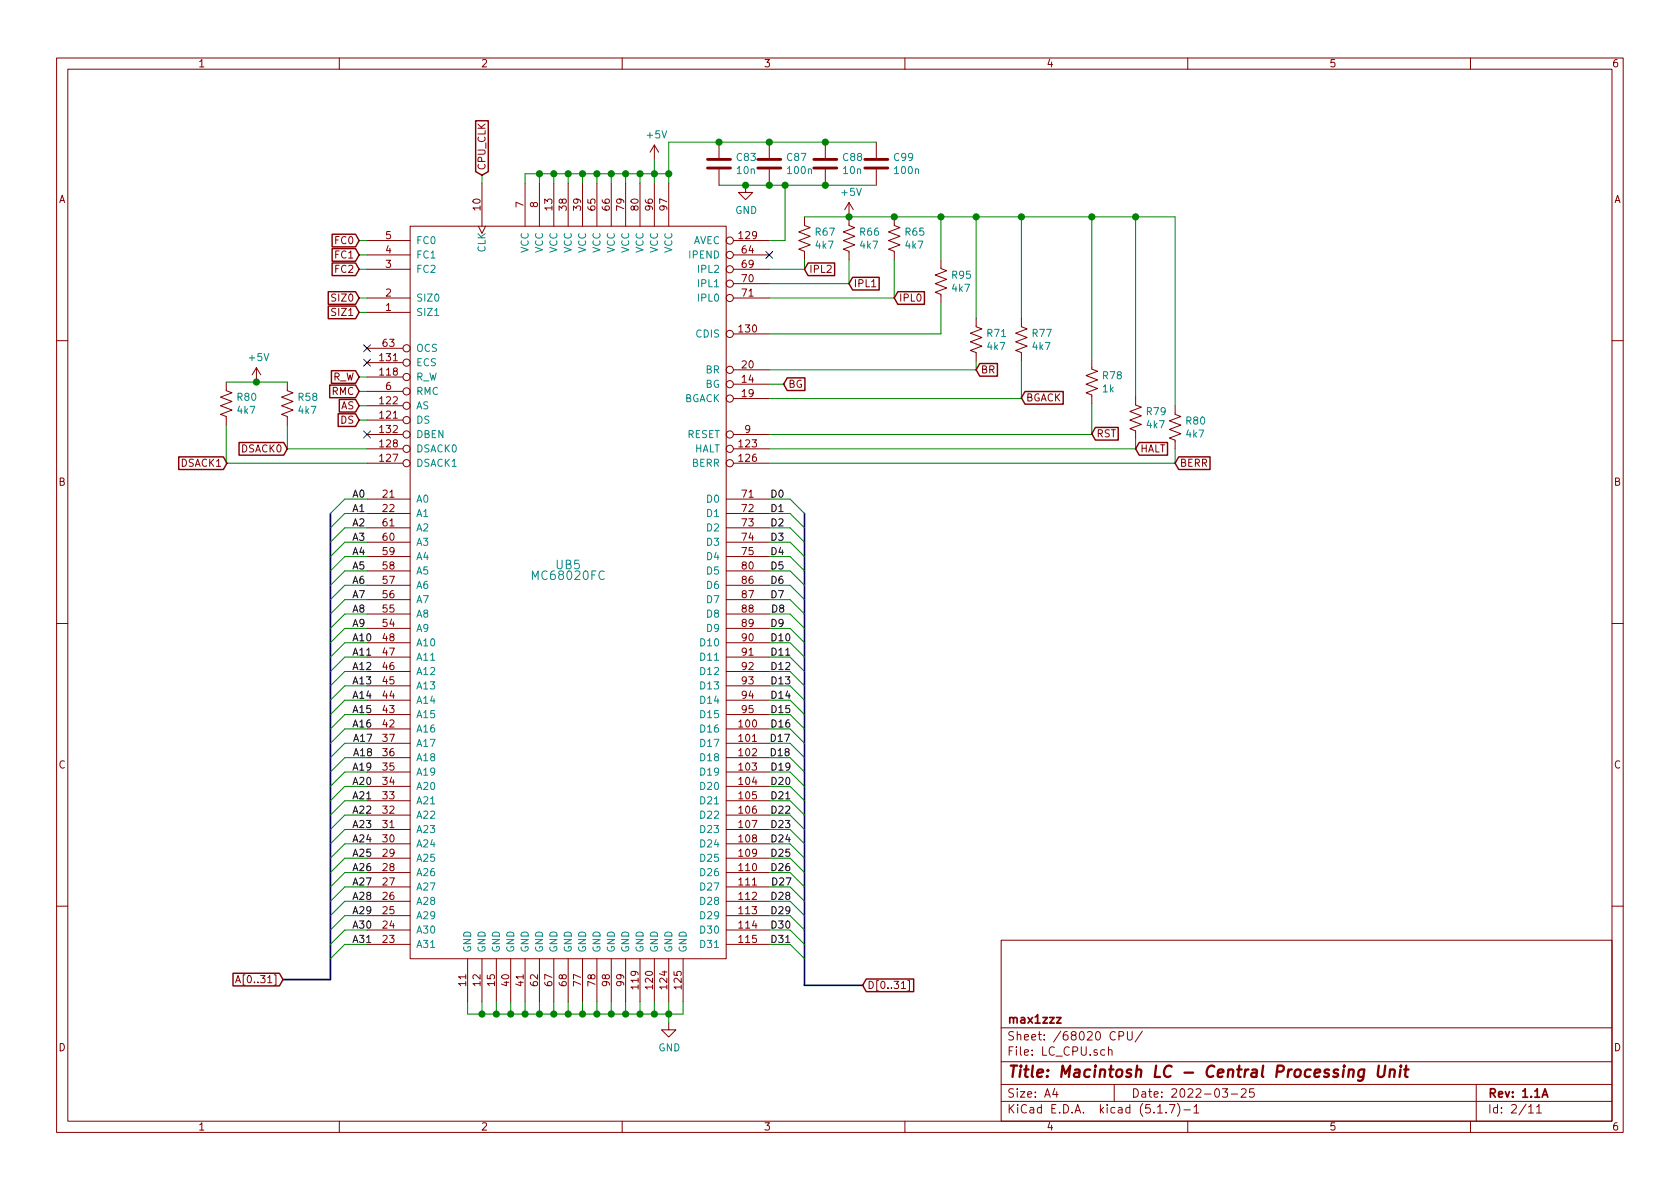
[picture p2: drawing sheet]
<svg xmlns="http://www.w3.org/2000/svg" width="297mm" height="210mm" viewBox="0 0 297 210" stroke-linecap="round" stroke-linejoin="round" font-family="sans-serif">
<g fill="none" stroke="#840000" stroke-width=".18">
<path d="M10 10.3h277v189.9h-277zM12 12.2h273v186.1h-273zM60 10.3v1.9M110 10.3v1.9M160 10.3v1.9M210 10.3v1.9M260 10.3v1.9M72.5 40h55.9v129.5h-55.9zM84.6 40l.6 1.3 .7-1.3M85.2 32.4v7.6M92.8 32.4v7.6M95.4 32.4v7.6"/>
<path d="M97.9 32.4v7.6M100.5 32.4v7.6M103 32.4v7.6M105.5 32.4v7.6M108.1 32.4v7.6M110.6 32.4v7.6M113.2 32.4v7.6M115.7 25.6l-.8 1.3M115.7 25.6v2.6M115.7 32.4v7.6M115.7 25.6l.8 1.3M118.2 32.4v7.6"/>
<path d="M127.1 25.1v2.8M127.1 30v2.8M131.8 32.8v1.2h1.3l-1.3 1.3-1.2-1.3h1.2M136 25.1v2.8M136 30v2.8M142.2 38.3v1.6l1.1 .4-2.1 .7 2.1 .8-2.1 .7 2.1 .8-2.1 .8 1 .3v1.6M145.9 25.1v2.8M145.9 30v2.8M150.1 35.8v4.1l1 .4-2 .7 2 .8-2 .7 2 .8-2 .8 1 .3v1.6M150.1 35.8l-.7 1.3M150.1 35.8l.8 1.3M154.9 25.1v2.8"/>
<path d="M154.9 30v2.8M158.1 38.3v1.6l1 .4-2 .7 2 .8-2 .7 2 .8-2 .8 1 .3v1.6M64.9 55.2h7.6M64.9 42.5h7.6M64.9 52.7h7.6M64.9 47.6h7.6M64.9 45.1h7.6M129.7 42.5h6.3M129.7 59h6.3M129.7 52.7h6.3M129.7 47.6h6.3M129.7 45.1h6.3"/>
<path d="M129.7 50.2h6.3M154.1 50.7h.7M166.4 46v1.5l1 .4-2 .7 2 .8-2 .8 2 .7-2 .8 1 .4v1.5M172.6 56.3v1.5l1 .4-2 .7 2 .8-2 .7 2 .8-2 .8 1 .4v1.5M180.6 56.3v1.5l1 .4-2 .7 2 .8-2 .7 2 .8-2 .8 1 .4v1.5M10 60.2h2M40 67.6v1.5l1 .4-2 .7 2 .8-2 .7 2 .8-2 .8 1 .4v1.5M45.3 65l-.7 1.3M45.3 65v2.6M45.3 65l.8 1.3M50.8 67.6v1.5l1 .4-2 .7 2 .8-2 .7 2 .8-2 .8 1 .4v1.5M64.9 66.7h6.3"/>
<path d="M64.9 74.3h6.3M64.9 71.7h6.3M64.9 79.4h6.3M64.9 64.1h6.3M64.9 76.8h6.3M64.9 69.2h6.3M64.9 61.6h6.3M129.7 79.4h6.3M129.7 76.8h6.3M129.7 67.9h6.3M129.7 70.5h6.3M129.7 65.4h6.3"/>
<path d="M193 63.7v1.6l1.1 .4-2.1 .7 2.1 .8-2.1 .7 2.1 .8-2.1 .8 1 .3v1.6M200.8 70.1v1.5l1 .4-2 .8 2 .7-2 .8 2 .8-2 .7 1 .4v1.5M207.8 71.7v1.6l1 .4-2 .7 2 .8-2 .7 2 .8-2 .8 1 .3v1.6M285 60.2h2M64.9 81.9h6.3M64.9 88.3h7.6M64.9 90.8h7.6M64.9 98.4h7.6M64.9 95.9h7.6M64.9 93.3h7.6M128.4 88.3h7.6M128.4 90.8h7.6"/>
<path d="M128.4 98.4h7.6M128.4 95.9h7.6M128.4 93.3h7.6M129.7 81.9h6.3M10 110.3h2M64.9 118.7h7.6M64.9 116.2h7.6M64.9 113.7h7.6M64.9 111.1h7.6M64.9 108.6h7.6M64.9 106h7.6M64.9 103.5h7.6"/>
<path d="M64.9 101h7.6M128.4 118.7h7.6M128.4 116.2h7.6M128.4 113.7h7.6M128.4 111.1h7.6M128.4 108.6h7.6M128.4 106h7.6M128.4 103.5h7.6M128.4 101h7.6M285 110.3h2M64.9 128.9h7.6M64.9 131.4h7.6"/>
<path d="M64.9 134h7.6M64.9 136.5h7.6M64.9 139.1h7.6M64.9 126.4h7.6M64.9 123.8h7.6M64.9 121.3h7.6M128.4 128.9h7.6M128.4 131.4h7.6M128.4 134h7.6M128.4 136.5h7.6M128.4 139.1h7.6M128.4 126.4h7.6"/>
<path d="M128.4 123.8h7.6M128.4 121.3h7.6M64.9 141.6h7.6M64.9 144.1h7.6M64.9 146.7h7.6M64.9 149.2h7.6M64.9 151.8h7.6M64.9 154.3h7.6M64.9 156.8h7.6M64.9 159.4h7.6M128.4 141.6h7.6M128.4 144.1h7.6"/>
<path d="M128.4 146.7h7.6M128.4 149.2h7.6M128.4 151.8h7.6M128.4 154.3h7.6M128.4 156.8h7.6M128.4 159.4h7.6M10 160.2h2M41.7 173.8l.4-1.3 .4 1.3M41.8 173.4h.6M64.9 161.9h7.6M64.9 164.5h7.6M64.9 167h7.6"/>
<path d="M82.7 169.5v7.7M85.2 169.5v7.7M87.8 169.5v7.7M90.3 169.5v7.7M92.8 169.5v7.7M95.4 169.5v7.7M97.9 169.5v7.7M100.5 169.5v7.7M103 169.5v7.7M105.5 169.5v7.7M108.1 169.5v7.7M110.6 169.5v7.7"/>
<path d="M113.2 169.5v7.7M115.7 169.5v7.7M118.2 169.5v7.7M120.8 169.5v7.7M128.4 161.9h7.6M128.4 164.5h7.6M128.4 167h7.6M159.4 174.8h.7M160.5 173.4h.3v1.8h-.3M177 166.3h108v32h-108zM285 160.2h2M60 198.3v1.9"/>
<path d="M110 198.3v1.9M118.2 180.8v1.3h1.3l-1.3 1.3-1.2-1.3h1.2M160 198.3v1.9M177 194.8h108M177 191.8h108M177 187.8h108M177 181.8h108M186.5 192.5l-.4 1h1M186.8 193v1M195.3 185.7l-.4-.1-.3 .3 .1 .6 .2 .1 .4-.1M196 185.7l.2-.1 .3 .1 .1 .9M196 185.1v1.5"/>
<path d="M197 191.8v3M197.8 183.2l.8-.1 .1-.2-.1-.3-.2-.2h-.6v1.5M199.3 182.4v1.2l.3 .3 .5-.1 .1-1.4M202 182.3l-1.3 2M204.7 196.8h.8M206.2 196.7v.1M206.8 195.3h.9l-.6 1.5M208.2 195.1a1.71 1.71 0 0 1 0 2.3M209.3 196.3h1.2M210 198.3v1.9M211.1 195.8l.4-.5v1.5M211.1 196.8h.9"/>
<path d="M216.1 192.5h.9l-.4 .6 .4 .1v.7l-.2 .1-.7-.1M217.7 193.5h1.1M219.5 192.7l.2-.2h.3l.3 .2v.3v.2l-.9 .8h.9M221.7 192.5h-.7l-.1 .7 .2-.1 .5 .1 .2 .2-.1 .5-.2 .1-.6-.1M260 198.3v1.9M261 191.8v6.5M270.3 195.8l.4-.5v1.5M270.3 196.8h.8M271.7 195.8l.4-.5v1.5M271.7 196.8h.8"/>
<circle cx="129" cy="45.1" r=".63"/>
<circle cx="129" cy="47.6" r=".63"/>
<circle cx="129" cy="42.5" r=".63"/>
<circle cx="129" cy="59" r=".63"/>
<circle cx="129" cy="50.2" r=".63"/>
<circle cx="129" cy="52.7" r=".63"/>
<circle cx="71.9" cy="66.7" r=".63"/>
<circle cx="71.9" cy="76.8" r=".63"/>
<circle cx="71.9" cy="64.1" r=".63"/>
<circle cx="71.9" cy="61.6" r=".63"/>
<circle cx="71.9" cy="71.7" r=".63"/>
<circle cx="71.9" cy="79.4" r=".63"/>
<circle cx="71.9" cy="69.2" r=".63"/>
<circle cx="71.9" cy="74.3" r=".63"/>
<circle cx="129" cy="76.8" r=".63"/>
<circle cx="129" cy="65.4" r=".63"/>
<circle cx="129" cy="79.4" r=".63"/>
<circle cx="129" cy="67.9" r=".63"/>
<circle cx="129" cy="70.5" r=".63"/>
<circle cx="71.9" cy="81.9" r=".63"/>
<circle cx="129" cy="81.9" r=".63"/>
</g>
<path d="M186.8 179.9h.8l-.8 1h.8M272.7 194l.5-1.5 .5 1.5M272.8 193.6h.7" fill="none" stroke="#840000" stroke-width=".3"/>
<path d="M238.5 189.3a.52 .52 0 0 1 .9 .1l-.2 1M241.2 189.2a.68 .68 0 0 0-1 .3v.8l.3 .1 .5-.1M241.2 189.1l-.2 1.6a.62 .62 0 0 1-.9 .3M243.8 188.4l-.2 1.7 .1 .2a.66 .66 0 0 0 1-.2l.2-1.7M245.8 189.3a.52 .52 0 0 1 .8 .1l-.1 1M245.8 189.1l-.2 1.3M247.6 189.1l-.2 1.3M247.7 188.4v.2M248.3 189.1h.7M248.6 188.4l-.2 1.8 .1 .1 .4 .1" fill="none" stroke="#840000" stroke-width=".41"/>
<path d="M125.1 29.7h4.1M125.1 28.2h4.1M134 29.7h4M134 28.2h4M143.9 29.7h4.1M143.9 28.2h4.1M152.9 29.7h4.1M152.9 28.2h4.1" fill="none" stroke="#840000" stroke-width=".51"/>
<path d="M76.9 55.8h.7" fill="none" stroke="#008484" stroke-width=".18"/>
<path d="M58.4 90.8v82.4h-8.4M142.2 90.8v83.4h10.3" fill="none" stroke="#000084" stroke-width=".3"/>
<g fill="none" stroke="#008400" stroke-width=".18">
<path d="M85.2 31v1.4M95.4 30.7v1.7M97.9 30.7v1.7M100.5 30.7v1.7M103 30.7v1.7M105.5 30.7v1.7M108.1 30.7v1.7M110.6 30.7v1.7M113.2 30.7v1.7M115.7 28.2v4.2M118.2 30.7h-25.4v1.7M127.1 32.8h27.8"/>
<path d="M138.8 32.8v9.7h-2.8M142.2 38.3h65.6v33.4M154.9 25.1h-36.7v7.3M166.4 38.3v7.7M172.6 38.3v18M180.6 38.3v18M193 38.3v25.4M200.8 38.3v31.8M63.5 42.5h1.4M63.5 45.1h1.4M63.5 47.6h1.4M63.5 52.7h1.4"/>
<path d="M63.5 55.2h1.4M142.2 46v1.6h-6.2M150.1 46v4.2h-14.1M158.1 46v6.7h-22.1M166.4 53.6v5.4h-30.4M40 75.2v6.7h24.9M40 67.6h10.8M50.8 75.2v4.2h14.1M63.5 66.7h1.4M63.5 69.2h1.4M63.5 71.7h1.4M63.5 74.3h1.4"/>
<path d="M136 67.9h2.6M172.6 63.9v1.5h-36.6M180.6 63.9v6.6h-44.6M193 71.4v5.4h-57M200.8 77.7v1.7h-64.8M207.8 79.4v2.5h-71.8M64.9 90.8h-3.9l-2.6 2.5M64.9 93.3h-3.9l-2.6 2.6M64.9 95.9h-3.9l-2.6 2.5M64.9 98.4h-3.9l-2.6 2.6M64.9 88.3h-3.9l-2.6 2.5M136 90.8h3.7l2.5 2.5"/>
<path d="M136 93.3h3.7l2.5 2.6M136 95.9h3.7l2.5 2.5M136 98.4h3.7l2.5 2.6M136 88.3h3.7l2.5 2.5M64.9 106h-3.9l-2.6 2.6M64.9 101h-3.9l-2.6 2.5M64.9 103.5h-3.9l-2.6 2.5M64.9 108.6h-3.9l-2.6 2.5M64.9 111.1h-3.9l-2.6 2.6M64.9 113.7h-3.9l-2.6 2.5M64.9 116.2h-3.9l-2.6 2.5M64.9 118.7h-3.9l-2.6 2.6"/>
<path d="M136 106h3.7l2.5 2.6M136 101h3.7l2.5 2.5M136 103.5h3.7l2.5 2.5M136 108.6h3.7l2.5 2.5M136 111.1h3.7l2.5 2.6M136 113.7h3.7l2.5 2.5M136 116.2h3.7l2.5 2.5M136 118.7h3.7l2.5 2.6M64.9 131.4h-3.9l-2.6 2.6M64.9 128.9h-3.9l-2.6 2.5M64.9 134h-3.9l-2.6 2.5M64.9 136.5h-3.9l-2.6 2.6"/>
<path d="M64.9 139.1h-3.9l-2.6 2.5M64.9 126.4h-3.9l-2.6 2.5M64.9 121.3h-3.9l-2.6 2.5M64.9 123.8h-3.9l-2.6 2.6M136 131.4h3.7l2.5 2.6M136 128.9h3.7l2.5 2.5M136 134h3.7l2.5 2.5M136 136.5h3.7l2.5 2.6M136 139.1h3.7l2.5 2.5M136 126.4h3.7l2.5 2.5M136 121.3h3.7l2.5 2.5M136 123.8h3.7l2.5 2.6"/>
<path d="M64.9 146.7h-3.9l-2.6 2.5M64.9 144.1h-3.9l-2.6 2.6M64.9 141.6h-3.9l-2.6 2.5M64.9 149.2h-3.9l-2.6 2.6M64.9 151.8h-3.9l-2.6 2.5M64.9 154.3h-3.9l-2.6 2.5M64.9 156.8h-3.9l-2.6 2.6M64.9 159.4h-3.9l-2.6 2.5M136 146.7h3.7l2.5 2.5M136 144.1h3.7l2.5 2.6M136 141.6h3.7l2.5 2.5M136 149.2h3.7l2.5 2.6"/>
<path d="M136 151.8h3.7l2.5 2.5M136 154.3h3.7l2.5 2.5M136 156.8h3.7l2.5 2.6M136 159.4h3.7l2.5 2.5M64.9 167h-3.9l-2.6 2.5M64.9 164.5h-3.9l-2.6 2.5M64.9 161.9h-3.9l-2.6 2.6M82.7 177.2v2.1h38.1v-2.1M85.2 177.2v2.1M87.8 177.2v2.1M90.3 177.2v2.1M92.8 177.2v2.1"/>
<path d="M95.4 177.2v2.1M97.9 177.2v2.1M100.5 177.2v2.1M103 177.2v2.1M105.5 177.2v2.1M108.1 177.2v2.1M110.6 177.2v2.1M113.2 177.2v2.1M115.7 177.2v2.1M118.2 177.2v3.6M136 167h3.7l2.5 2.5M136 164.5h3.7l2.5 2.5"/>
<path d="M136 161.9h3.7l2.5 2.6"/>
</g>
<g fill="none" stroke="#840000" stroke-width=".25">
<path d="M84.1 21.4h2.2v8.9l-1.1 .7-1.1-.7zM58 54.1h4.9l.6 1.1-.6 1.2h-4.9zM58 51.6h4.9l.6 1.1-.6 1.1h-4.9zM58.7 46.5h4.2l.6 1.1-.6 1.1h-4.2zM58.7 44h4.2l.6 1.1-.6 1.1h-4.2zM58.7 41.4h4.2l.6 1.1-.6 1.2h-4.2zM142.9 46.5h4.7v2.2h-4.7l-.7-1.1zM150.7 49h4.7v2.3h-4.7l-.6-1.1zM158.7 51.6h4.7v2.2h-4.7l-.6-1.1zM42.3 78.3h7.9l.6 1.1-.6 1.1h-7.9zM58.3 68.1h4.6l.6 1.1-.6 1.1h-4.6zM58.6 65.6h4.3l.6 1.1-.6 1.1h-4.3z"/>
<path d="M59.8 73.2h3.1l.6 1.1-.6 1.1h-3.1zM60 70.6h2.9l.6 1.1-.6 1.2h-2.9zM139.2 66.8h3.1v2.3h-3.1l-.6-1.2zM173.2 64.3h3.2v2.2h-3.2l-.6-1.1zM181.2 69.2h6.8v2.3h-6.8l-.6-1.1zM193.7 75.6h4v2.2h-4l-.7-1.1zM201.4 78.3h5v2.2h-5l-.6-1.1zM31.6 80.8h7.9l.6 1.1-.6 1.1h-7.9zM208.4 80.8h5.5v2.2h-5.5l-.6-1.1zM41.2 172.1h8.2l.6 1.1-.6 1.1h-8.2zM153.2 173.1h8.3v2.3h-8.3l-.7-1.2z"/>
</g>
<g fill="#008400" stroke="#008400" stroke-width=".25">
<circle cx="200.8" cy="38.3" r=".51"/>
<circle cx="90.3" cy="179.3" r=".51"/>
<circle cx="95.4" cy="30.7" r=".51"/>
<circle cx="158.1" cy="38.3" r=".51"/>
<circle cx="97.9" cy="179.3" r=".51"/>
<circle cx="115.7" cy="179.3" r=".51"/>
<circle cx="97.9" cy="30.7" r=".51"/>
<circle cx="110.6" cy="179.3" r=".51"/>
<circle cx="108.1" cy="179.3" r=".51"/>
<circle cx="45.3" cy="67.6" r=".51"/>
<circle cx="105.5" cy="179.3" r=".51"/>
<circle cx="103" cy="179.3" r=".51"/>
<circle cx="100.5" cy="179.3" r=".51"/>
<circle cx="113.2" cy="179.3" r=".51"/>
<circle cx="95.4" cy="179.3" r=".51"/>
<circle cx="92.8" cy="179.3" r=".51"/>
<circle cx="136" cy="25.1" r=".51"/>
<circle cx="138.8" cy="32.8" r=".51"/>
<circle cx="145.9" cy="25.1" r=".51"/>
<circle cx="145.9" cy="32.8" r=".51"/>
<circle cx="136" cy="32.8" r=".51"/>
<circle cx="118.2" cy="30.7" r=".51"/>
<circle cx="131.8" cy="32.8" r=".51"/>
<circle cx="193" cy="38.3" r=".51"/>
<circle cx="87.8" cy="179.3" r=".51"/>
<circle cx="100.5" cy="30.7" r=".51"/>
<circle cx="85.2" cy="179.3" r=".51"/>
<circle cx="180.6" cy="38.3" r=".51"/>
<circle cx="103" cy="30.7" r=".51"/>
<circle cx="105.5" cy="30.7" r=".51"/>
<circle cx="108.1" cy="30.7" r=".51"/>
<circle cx="172.6" cy="38.3" r=".51"/>
<circle cx="110.6" cy="30.7" r=".51"/>
<circle cx="166.4" cy="38.3" r=".51"/>
<circle cx="113.2" cy="30.7" r=".51"/>
<circle cx="115.7" cy="30.7" r=".51"/>
<circle cx="127.1" cy="25.1" r=".51"/>
<circle cx="118.2" cy="179.3" r=".51"/>
<circle cx="150.1" cy="38.3" r=".51"/>
</g>
<path d="M135.4 44.5l1.2 1.2M136.6 44.5l-1.2 1.2M64.3 63.5l1.2 1.2M64.3 61l1.2 1.2M64.3 76.2l1.2 1.2M65.5 63.5l-1.2 1.2M65.5 61l-1.2 1.2M65.5 76.2l-1.2 1.2" fill="none" stroke="#000084" stroke-width=".18"/>
<text font-size="2.8" fill="#840000" x="178" y="190.5">Title: Macintosh LC - Central Processing Unit</text>
<g font-size="2.1" fill="#008484">
<text x="98.3" y="100.7">UB5</text>
<text x="94.4" y="102.6">MC68020FC</text>
</g>
<g font-size="2.1" fill="#840000">
<text x="178" y="184">Sheet: /68020 CPU/</text>
<text x="178" y="181">max1zzz</text>
<text x="178" y="186.7">File: LC_CPU.sch</text>
<text x="178" y="196.9">KiCad E.D.A. kicad (5.1.7)-1</text>
<text x="178" y="194.1">Size: A4</text>
<text x="200" y="194.1">Date: 2022-03-25</text>
<text x="263" y="194.1">Rev: 1.1A</text>
<text x="263" y="196.9">Id: 2/11</text>
</g>
<g font-size="1.8" fill="#840000">
<text x="35" y="11.9">1</text>
<text x="85" y="11.9">2</text>
<text x="135" y="11.9">3</text>
<text x="185" y="11.9">4</text>
<text x="235" y="11.9">5</text>
<text x="285" y="11.9">6</text>
<text x="10.4" y="35.9">A</text>
<text x="85.9" y="30.2" transform="rotate(-90 85.9 30.2)">CPU_CLK</text>
<text x="285.4" y="35.9">A</text>
<text x="85" y="37.2" transform="rotate(-90 85 37.2)">10</text>
<text x="92.6" y="36.7" transform="rotate(-90 92.6 36.7)">7</text>
<text x="95.1" y="36.7" transform="rotate(-90 95.1 36.7)">8</text>
<text x="97.7" y="37.2" transform="rotate(-90 97.7 37.2)">13</text>
<text x="100.2" y="37.2" transform="rotate(-90 100.2 37.2)">38</text>
<text x="102.7" y="37.2" transform="rotate(-90 102.7 37.2)">39</text>
<text x="105.3" y="37.2" transform="rotate(-90 105.3 37.2)">65</text>
<text x="107.8" y="37.2" transform="rotate(-90 107.8 37.2)">66</text>
<text x="110.4" y="37.2" transform="rotate(-90 110.4 37.2)">79</text>
<text x="112.9" y="37.2" transform="rotate(-90 112.9 37.2)">80</text>
<text x="115.4" y="37.2" transform="rotate(-90 115.4 37.2)">96</text>
<text x="118" y="37.2" transform="rotate(-90 118 37.2)">97</text>
<text x="59.4" y="45.7">FC1</text>
<text x="59.4" y="43.2">FC0</text>
<text x="68.2" y="47.4">3</text>
<text x="68.2" y="44.8">4</text>
<text x="68.2" y="42.3">5</text>
<text x="130.7" y="42.3">129</text>
<text x="131.2" y="44.8">64</text>
<text x="131.2" y="47.4">69</text>
<text x="59" y="53.3">SIZ0</text>
<text x="59.4" y="48.3">FC2</text>
<text x="68.2" y="52.4">2</text>
<text x="131.2" y="49.9">70</text>
<text x="131.2" y="52.4">71</text>
<text x="143" y="48.3">IPL2</text>
<text x="150.9" y="50.8">IPL1</text>
<text x="158.9" y="53.3">IPL0</text>
<text x="59" y="55.9">SIZ1</text>
<text x="68.2" y="55">1</text>
<text x="130.7" y="58.8">130</text>
<text x="67.2" y="63.9">131</text>
<text x="67.7" y="61.3">63</text>
<text x="131.2" y="65.1">20</text>
<text x="58.7" y="69.8">RMC</text>
<text x="58.8" y="67.3">R_W</text>
<text x="67.2" y="66.4">118</text>
<text x="67.2" y="71.5">122</text>
<text x="68.2" y="69">6</text>
<text x="131.2" y="67.7">14</text>
<text x="131.2" y="70.2">19</text>
<text x="139.3" y="68.6">BG</text>
<text x="173.4" y="66">BR</text>
<text x="181.4" y="71">BGACK</text>
<text x="60.2" y="74.9">DS</text>
<text x="60.2" y="72.4">AS</text>
<text x="67.2" y="74">121</text>
<text x="67.2" y="76.6">132</text>
<text x="131.7" y="76.6">9</text>
<text x="193.8" y="77.3">RST</text>
<text x="32.1" y="82.5">DSACK1</text>
<text x="42.7" y="80">DSACK0</text>
<text x="67.2" y="81.7">127</text>
<text x="67.2" y="79.1">128</text>
<text x="130.7" y="79.1">123</text>
<text x="130.7" y="81.7">126</text>
<text x="201.6" y="80">HALT</text>
<text x="208.6" y="82.5">BERR</text>
<text x="10.4" y="85.9">B</text>
<text x="67.7" y="88">21</text>
<text x="131.2" y="88">71</text>
<text x="285.4" y="85.9">B</text>
<text x="67.7" y="90.5">22</text>
<text x="67.7" y="95.6">60</text>
<text x="67.7" y="93.1">61</text>
<text x="131.2" y="90.5">72</text>
<text x="131.2" y="93.1">73</text>
<text x="131.2" y="95.6">74</text>
<text x="67.7" y="100.7">58</text>
<text x="67.7" y="98.2">59</text>
<text x="131.2" y="98.2">75</text>
<text x="131.2" y="100.7">80</text>
<text x="67.7" y="105.8">56</text>
<text x="67.7" y="103.2">57</text>
<text x="131.2" y="103.2">86</text>
<text x="131.2" y="105.8">87</text>
<text x="67.7" y="113.4">48</text>
<text x="67.7" y="110.9">54</text>
<text x="67.7" y="108.3">55</text>
<text x="131.2" y="108.3">88</text>
<text x="131.2" y="110.9">89</text>
<text x="131.2" y="113.4">90</text>
<text x="67.7" y="118.5">46</text>
<text x="67.7" y="115.9">47</text>
<text x="131.2" y="115.9">91</text>
<text x="131.2" y="118.5">92</text>
<text x="67.7" y="123.6">44</text>
<text x="67.7" y="121">45</text>
<text x="131.2" y="121">93</text>
<text x="131.2" y="123.6">94</text>
<text x="67.7" y="131.2">37</text>
<text x="67.7" y="128.6">42</text>
<text x="67.7" y="126.1">43</text>
<text x="130.7" y="128.6">100</text>
<text x="130.7" y="131.2">101</text>
<text x="131.2" y="126.1">95</text>
<text x="10.4" y="135.9">C</text>
<text x="67.7" y="136.3">35</text>
<text x="67.7" y="133.7">36</text>
<text x="130.7" y="133.7">102</text>
<text x="130.7" y="136.3">103</text>
<text x="285.4" y="135.9">C</text>
<text x="67.7" y="143.9">32</text>
<text x="67.7" y="141.3">33</text>
<text x="67.7" y="138.8">34</text>
<text x="130.7" y="138.8">104</text>
<text x="130.7" y="141.3">105</text>
<text x="130.7" y="143.9">106</text>
<text x="67.7" y="149">30</text>
<text x="67.7" y="146.4">31</text>
<text x="130.7" y="146.4">107</text>
<text x="130.7" y="149">108</text>
<text x="67.7" y="154">28</text>
<text x="67.7" y="151.5">29</text>
<text x="130.7" y="151.5">109</text>
<text x="130.7" y="154">110</text>
<text x="67.7" y="161.7">25</text>
<text x="67.7" y="159.1">26</text>
<text x="67.7" y="156.6">27</text>
<text x="130.7" y="156.6">111</text>
<text x="130.7" y="159.1">112</text>
<text x="130.7" y="161.7">113</text>
<text x="67.7" y="166.7">23</text>
<text x="67.7" y="164.2">24</text>
<text x="130.7" y="164.2">114</text>
<text x="130.7" y="166.7">115</text>
<text x="42.8" y="173.9">A[0..31]</text>
<text x="82.4" y="174.3" transform="rotate(-90 82.4 174.3)">11</text>
<text x="85" y="174.3" transform="rotate(-90 85 174.3)">12</text>
<text x="87.5" y="174.3" transform="rotate(-90 87.5 174.3)">15</text>
<text x="90" y="174.3" transform="rotate(-90 90 174.3)">40</text>
<text x="92.6" y="174.3" transform="rotate(-90 92.6 174.3)">41</text>
<text x="95.1" y="174.3" transform="rotate(-90 95.1 174.3)">62</text>
<text x="97.7" y="174.3" transform="rotate(-90 97.7 174.3)">67</text>
<text x="100.2" y="174.3" transform="rotate(-90 100.2 174.3)">68</text>
<text x="102.7" y="174.3" transform="rotate(-90 102.7 174.3)">77</text>
<text x="105.3" y="174.3" transform="rotate(-90 105.3 174.3)">78</text>
<text x="107.8" y="174.3" transform="rotate(-90 107.8 174.3)">98</text>
<text x="110.4" y="174.3" transform="rotate(-90 110.4 174.3)">99</text>
<text x="112.9" y="174.8" transform="rotate(-90 112.9 174.8)">119</text>
<text x="115.4" y="174.8" transform="rotate(-90 115.4 174.8)">120</text>
<text x="118" y="174.8" transform="rotate(-90 118 174.8)">124</text>
<text x="120.5" y="174.8" transform="rotate(-90 120.5 174.8)">125</text>
<text x="153.3" y="174.9">D[0..31]</text>
<text x="10.4" y="185.9">D</text>
<text x="285.4" y="185.9">D</text>
<text x="35" y="199.9">1</text>
<text x="85" y="199.9">2</text>
<text x="135" y="199.9">3</text>
<text x="185" y="199.9">4</text>
<text x="235" y="199.9">5</text>
<text x="285" y="199.9">6</text>
</g>
<g font-size="1.8" fill="#008484">
<text x="114.5" y="24.5">+5V</text>
<text x="130.3" y="28.5">C83</text>
<text x="139.2" y="28.5">C87</text>
<text x="149.1" y="28.5">C88</text>
<text x="158.1" y="28.5">C99</text>
<text x="130.4" y="30.8">10n</text>
<text x="139.4" y="30.8">100n</text>
<text x="148.9" y="34.6">+5V</text>
<text x="149.2" y="30.8">10n</text>
<text x="158.3" y="30.8">100n</text>
<text x="130" y="37.8">GND</text>
<text x="144.2" y="41.7">R67</text>
<text x="152.1" y="41.7">R66</text>
<text x="160.1" y="41.7">R65</text>
<text x="73.5" y="45.7">FC1</text>
<text x="73.5" y="43.2">FC0</text>
<text x="85.9" y="44.6" transform="rotate(-90 85.9 44.6)">CLK</text>
<text x="93.5" y="44.7" transform="rotate(-90 93.5 44.7)">VCC</text>
<text x="96" y="44.7" transform="rotate(-90 96 44.7)">VCC</text>
<text x="98.6" y="44.7" transform="rotate(-90 98.6 44.7)">VCC</text>
<text x="101.1" y="44.7" transform="rotate(-90 101.1 44.7)">VCC</text>
<text x="103.6" y="44.7" transform="rotate(-90 103.6 44.7)">VCC</text>
<text x="106.2" y="44.7" transform="rotate(-90 106.2 44.7)">VCC</text>
<text x="108.7" y="44.7" transform="rotate(-90 108.7 44.7)">VCC</text>
<text x="111.3" y="44.7" transform="rotate(-90 111.3 44.7)">VCC</text>
<text x="113.8" y="44.7" transform="rotate(-90 113.8 44.7)">VCC</text>
<text x="116.3" y="44.7" transform="rotate(-90 116.3 44.7)">VCC</text>
<text x="118.9" y="44.7" transform="rotate(-90 118.9 44.7)">VCC</text>
<text x="122" y="45.7">IPEND</text>
<text x="122.5" y="43.2">AVEC</text>
<text x="144.3" y="44">4k7</text>
<text x="152.2" y="44">4k7</text>
<text x="160.2" y="44">4k7</text>
<text x="73.5" y="53.3">SIZ0</text>
<text x="73.5" y="48.3">FC2</text>
<text x="123.6" y="48.3">IPL2</text>
<text x="123.6" y="50.8">IPL1</text>
<text x="123.6" y="53.3">IPL0</text>
<text x="168.4" y="49.3">R95</text>
<text x="168.4" y="51.6">4k7</text>
<text x="73.5" y="55.9">SIZ1</text>
<text x="123.2" y="59.7">CDIS</text>
<text x="174.6" y="59.6">R71</text>
<text x="182.6" y="59.6">R77</text>
<text x="44.1" y="63.8">+5V</text>
<text x="73.5" y="64.8">ECS</text>
<text x="73.5" y="62.2">OCS</text>
<text x="174.7" y="61.9">4k7</text>
<text x="182.7" y="61.9">4k7</text>
<text x="42" y="70.9">R80</text>
<text x="52.8" y="70.9">R58</text>
<text x="73.5" y="67.3">R_W</text>
<text x="73.5" y="69.8">RMC</text>
<text x="120.9" y="71.1">BGACK</text>
<text x="124.7" y="68.6">BG</text>
<text x="124.8" y="66">BR</text>
<text x="195" y="69.4">1k</text>
<text x="195" y="67.1">R78</text>
<text x="42.1" y="73.2">4k7</text>
<text x="52.9" y="73.2">4k7</text>
<text x="73.5" y="74.9">DS</text>
<text x="73.5" y="72.4">AS</text>
<text x="73.5" y="77.5">DBEN</text>
<text x="121.5" y="77.5">RESET</text>
<text x="202.8" y="73.4">R79</text>
<text x="202.8" y="75.7">4k7</text>
<text x="209.8" y="75.1">R80</text>
<text x="209.8" y="77.4">4k7</text>
<text x="73.5" y="82.5">DSACK1</text>
<text x="73.5" y="80">DSACK0</text>
<text x="122.4" y="82.5">BERR</text>
<text x="122.7" y="80">HALT</text>
<text x="73.5" y="88.9">A0</text>
<text x="125.1" y="88.9">D0</text>
<text x="73.5" y="91.4">A1</text>
<text x="73.5" y="94">A2</text>
<text x="125.1" y="91.4">D1</text>
<text x="125.1" y="94">D2</text>
<text x="73.5" y="101.6">A5</text>
<text x="73.5" y="99.1">A4</text>
<text x="73.5" y="96.5">A3</text>
<text x="125.1" y="96.5">D3</text>
<text x="125.1" y="99.1">D4</text>
<text x="125.1" y="101.6">D5</text>
<text x="73.5" y="106.7">A7</text>
<text x="73.5" y="104.1">A6</text>
<text x="125.1" y="104.1">D6</text>
<text x="125.1" y="106.7">D7</text>
<text x="73.5" y="111.8">A9</text>
<text x="73.5" y="109.2">A8</text>
<text x="125.1" y="109.2">D8</text>
<text x="125.1" y="111.8">D9</text>
<text x="73.5" y="119.4">A12</text>
<text x="73.5" y="116.8">A11</text>
<text x="73.5" y="114.3">A10</text>
<text x="124.1" y="114.3">D10</text>
<text x="124.1" y="116.8">D11</text>
<text x="124.1" y="119.4">D12</text>
<text x="73.5" y="124.5">A14</text>
<text x="73.5" y="121.9">A13</text>
<text x="124.1" y="121.9">D13</text>
<text x="124.1" y="124.5">D14</text>
<text x="73.5" y="129.5">A16</text>
<text x="73.5" y="127">A15</text>
<text x="124.1" y="129.5">D16</text>
<text x="124.1" y="127">D15</text>
<text x="73.5" y="137.2">A19</text>
<text x="73.5" y="134.6">A18</text>
<text x="73.5" y="132.1">A17</text>
<text x="124.1" y="132.1">D17</text>
<text x="124.1" y="134.6">D18</text>
<text x="124.1" y="137.2">D19</text>
<text x="73.5" y="142.2">A21</text>
<text x="73.5" y="139.7">A20</text>
<text x="124.1" y="139.7">D20</text>
<text x="124.1" y="142.2">D21</text>
<text x="73.5" y="149.9">A24</text>
<text x="73.5" y="147.3">A23</text>
<text x="73.5" y="144.8">A22</text>
<text x="124.1" y="144.8">D22</text>
<text x="124.1" y="147.3">D23</text>
<text x="124.1" y="149.9">D24</text>
<text x="73.5" y="154.9">A26</text>
<text x="73.5" y="152.4">A25</text>
<text x="124.1" y="152.4">D25</text>
<text x="124.1" y="154.9">D26</text>
<text x="73.5" y="160">A28</text>
<text x="73.5" y="157.5">A27</text>
<text x="124.1" y="157.5">D27</text>
<text x="124.1" y="160">D28</text>
<text x="73.5" y="167.6">A31</text>
<text x="73.5" y="165.1">A30</text>
<text x="73.5" y="162.6">A29</text>
<text x="124.1" y="162.6">D29</text>
<text x="124.1" y="165.1">D30</text>
<text x="124.1" y="167.6">D31</text>
<text x="83.3" y="168.5" transform="rotate(-90 83.3 168.5)">GND</text>
<text x="85.9" y="168.5" transform="rotate(-90 85.9 168.5)">GND</text>
<text x="88.4" y="168.5" transform="rotate(-90 88.4 168.5)">GND</text>
<text x="90.9" y="168.5" transform="rotate(-90 90.9 168.5)">GND</text>
<text x="93.5" y="168.5" transform="rotate(-90 93.5 168.5)">GND</text>
<text x="96" y="168.5" transform="rotate(-90 96 168.5)">GND</text>
<text x="98.6" y="168.5" transform="rotate(-90 98.6 168.5)">GND</text>
<text x="101.1" y="168.5" transform="rotate(-90 101.1 168.5)">GND</text>
<text x="103.6" y="168.5" transform="rotate(-90 103.6 168.5)">GND</text>
<text x="106.2" y="168.5" transform="rotate(-90 106.2 168.5)">GND</text>
<text x="108.7" y="168.5" transform="rotate(-90 108.7 168.5)">GND</text>
<text x="111.3" y="168.5" transform="rotate(-90 111.3 168.5)">GND</text>
<text x="113.8" y="168.5" transform="rotate(-90 113.8 168.5)">GND</text>
<text x="116.3" y="168.5" transform="rotate(-90 116.3 168.5)">GND</text>
<text x="118.9" y="168.5" transform="rotate(-90 118.9 168.5)">GND</text>
<text x="121.4" y="168.5" transform="rotate(-90 121.4 168.5)">GND</text>
<text x="116.4" y="185.9">GND</text>
</g>
<g font-size="1.8">
<text x="62.2" y="88">A0</text>
<text x="136.1" y="88">D0</text>
<text x="62.2" y="95.6">A3</text>
<text x="62.2" y="93.1">A2</text>
<text x="62.2" y="90.5">A1</text>
<text x="136.1" y="95.6">D3</text>
<text x="136.1" y="93.1">D2</text>
<text x="136.1" y="90.5">D1</text>
<text x="62.2" y="98.2">A4</text>
<text x="62.2" y="100.7">A5</text>
<text x="136.1" y="100.7">D5</text>
<text x="136.1" y="98.2">D4</text>
<text x="62.2" y="103.2">A6</text>
<text x="62.2" y="105.8">A7</text>
<text x="136.1" y="105.8">D7</text>
<text x="136.1" y="103.2">D6</text>
<text x="62.2" y="108.3">A8</text>
<text x="62.2" y="110.9">A9</text>
<text x="62.2" y="113.4">A10</text>
<text x="136.1" y="113.4">D10</text>
<text x="136.1" y="110.9">D9</text>
<text x="136.3" y="108.3">D8</text>
<text x="62.2" y="115.9">A11</text>
<text x="62.2" y="118.5">A12</text>
<text x="136.1" y="115.9">D11</text>
<text x="136.1" y="118.5">D12</text>
<text x="62.2" y="121">A13</text>
<text x="62.2" y="123.6">A14</text>
<text x="136.1" y="121">D13</text>
<text x="136.1" y="123.6">D14</text>
<text x="62.2" y="126.1">A15</text>
<text x="62.2" y="128.6">A16</text>
<text x="62.4" y="131.2">A17</text>
<text x="136" y="131.2">D17</text>
<text x="136.1" y="126.1">D15</text>
<text x="136.1" y="128.6">D16</text>
<text x="62.2" y="136.3">A19</text>
<text x="62.4" y="133.7">A18</text>
<text x="136" y="133.7">D18</text>
<text x="136.1" y="136.3">D19</text>
<text x="62.2" y="141.3">A21</text>
<text x="62.2" y="138.8">A20</text>
<text x="62.2" y="143.9">A22</text>
<text x="136.1" y="143.9">D22</text>
<text x="136.1" y="138.8">D20</text>
<text x="136.1" y="141.3">D21</text>
<text x="62.2" y="146.4">A23</text>
<text x="62.2" y="149">A24</text>
<text x="136.1" y="146.4">D23</text>
<text x="136.1" y="149">D24</text>
<text x="62.2" y="151.5">A25</text>
<text x="62.2" y="154">A26</text>
<text x="136.1" y="151.5">D25</text>
<text x="136.1" y="154">D26</text>
<text x="62.2" y="156.6">A27</text>
<text x="62.2" y="159.1">A28</text>
<text x="62.2" y="161.7">A29</text>
<text x="136.1" y="159.1">D28</text>
<text x="136.1" y="161.7">D29</text>
<text x="136.3" y="156.6">D27</text>
<text x="62.2" y="164.2">A30</text>
<text x="62.2" y="166.7">A31</text>
<text x="136.1" y="166.7">D31</text>
<text x="136.1" y="164.2">D30</text>
</g>
</svg>
